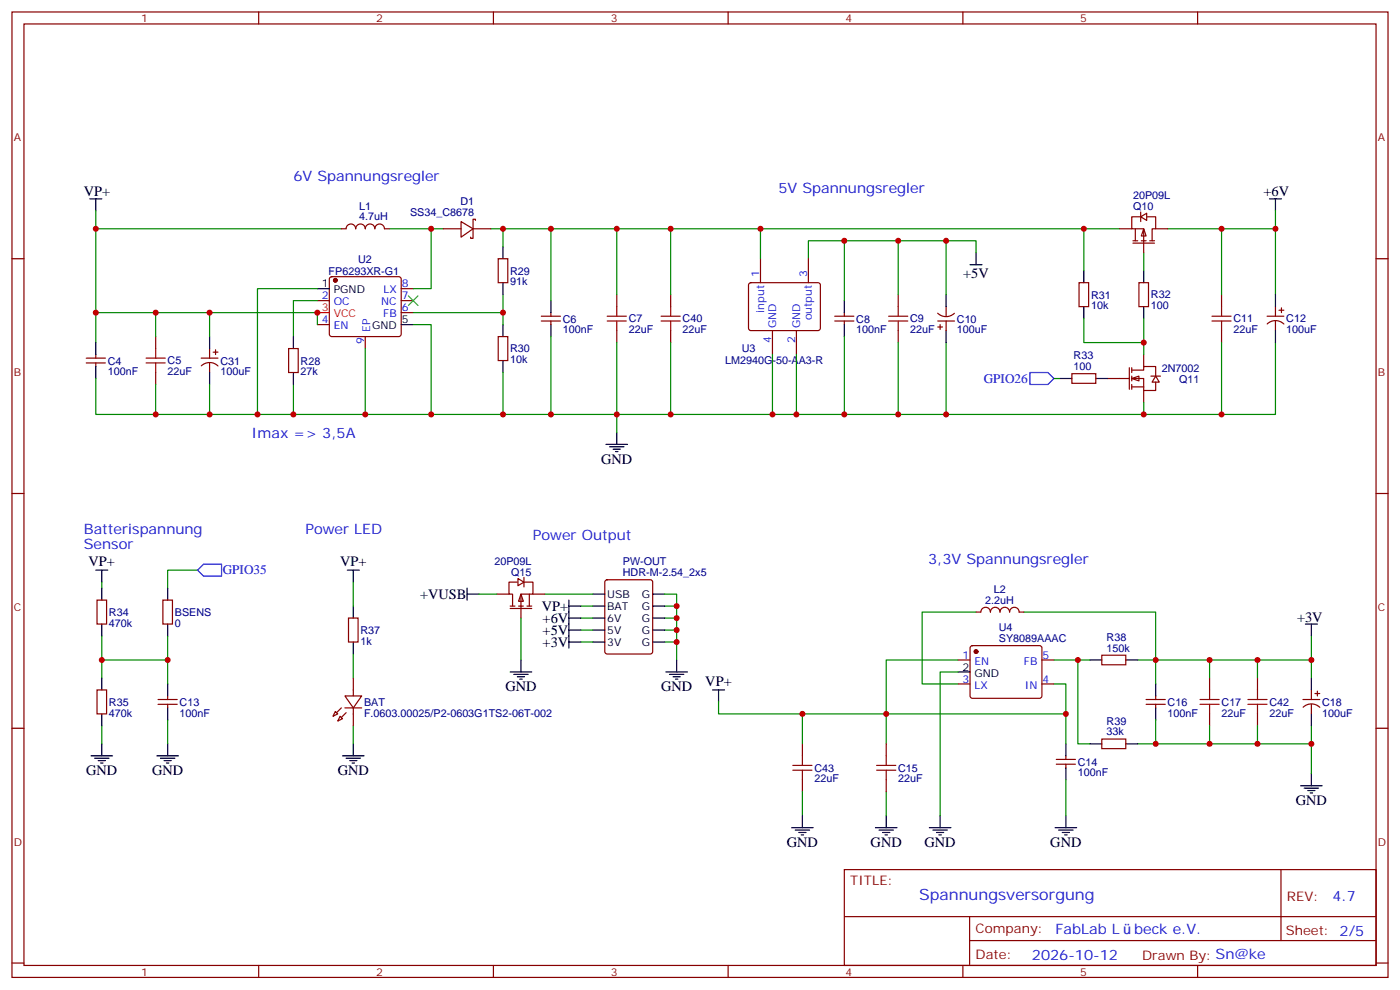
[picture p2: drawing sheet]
<svg xmlns="http://www.w3.org/2000/svg" width="412mm" height="292mm" viewBox="0 0 412 292" stroke-linecap="round" stroke-linejoin="round" font-family="sans-serif">
<g fill="none" stroke="#870000" stroke-width=".35">
<path d="M3.5 3.5h405.4v284.4h-405.4zM7.1 7.1h398.2v277.2h-398.2zM76.2 3.5v3.6M145.3 3.5v3.6M214.5 3.5v3.6M283.6 3.5v3.6M352.8 3.5v3.6M3.5 76.2h3.6M146.8 76.2h2.8v7.1h-2.8zM405.3 76.2h3.6M45.9 99.1v3.6M93.5 88.5h3.5"/>
<path d="M93.5 95.6h3.5M97.2 81.7l.5-.2h19.8l.5 .2 .2 .5v16.2l-.3 .5-.4 .2h-19.8l-.5-.2-.2-.5v-16.2zM107.6 99.1v3.6M118.2 88.5h3.5M118.2 92.1h3.5M118.2 85h3.5M146.8 99.1h2.8v7.1h-2.8zM159.5 93.1h5.6M159.5 94.5h5.6M162.3 92.1v1M162.3 94.5v1.1M181.7 86.8v3.5"/>
<path d="M181.7 97.4v3.5M335.5 83.3h2.8v7h-2.8zM359.8 86.8v3.5M359.8 97.4v3.5M25.4 105.5h5.6M25.4 106.9h5.6M28.2 104.4v1.1M28.2 106.9v1.1M45.9 109.7v3.5M3.5 145.3h3.6M405.3 145.3h3.6M28.6 176.7h2.8v7.1h-2.8z"/>
<path d="M102.7 182h2.8v7.1h-2.8zM282.2 194.4h3.6M286 190.4l.5-.3h19.7l.5 .3 .2 .5v14.3l-.7 .5-20-.1-.4-.6v-14.1zM306.9 194.4h3.5M324.6 193h7v2.8h-7zM356.3 199.7v3.5M3.5 214.5h3.6M28.6 203.2h2.8v7.1h-2.8zM46.6 206h5.6M46.6 207.4h5.6M49.4 205v1M49.4 207.4v1.1"/>
<path d="M261.1 219.1v3.5M282.2 201.4h3.6M306.9 201.4h3.5M324.6 217.7h7v2.8h-7zM337.6 206h5.7M337.6 207.4h5.7M340.4 205v1M340.4 207.4v1.1M356.3 210.3v3.5M405.3 214.5h3.6M261.1 229.7v3.5M311.1 223.7h5.7"/>
<path d="M311.1 225.1h5.7M314 222.6v1.1M314 225.1v1M248.7 256.1h156.6v28.2h-156.6zM377.3 256.1v20.9M248.7 270h156.5M285.6 277h119.6M285.6 270v14.1M3.5 283.6h3.6M76.2 284.3v3.6M145.3 284.3v3.6M214.5 284.3v3.6"/>
<path d="M283.6 284.3v3.6M352.8 284.3v3.6M405.3 283.6h3.6"/>
</g>
<g fill="none" stroke="#000" stroke-width=".35">
<path d="M26.5 58.6h3.5M28.2 58.6v3.5M373.9 58.6h3.6M375.7 58.6v3.5M148.2 72.7v3.5M285.8 78h3.5M287.5 74.4v3.6M336.9 79.7v3.6M93.5 85h3.5M118.2 95.6h3.5M148.2 83.3v3.5M148.2 95.6v3.5"/>
<path d="M162.3 88.5v3.6M162.3 95.6v3.5M336.9 90.3v3.5M28.2 100.9v3.5M28.2 108v3.5M148.2 106.2v3.5M178.5 130.9h6.4M179.6 131.6h4.2M180.6 132.3h2.1M181.3 133h.7M181.7 127.4v3.5M28.2 167.9h3.5"/>
<path d="M30 167.9v3.5M30 173.2v3.5M102.3 167.9h3.5M104.1 167.9v3.5M104.1 178.5v3.5M30 183.8v3.5M30 199.7v3.5M104.1 189.1v3.5M282.2 197.9h3.6M321 194.4h3.6M331.6 194.4h3.5M384.5 183.8h3.6"/>
<path d="M386.3 183.8v3.5M30 210.3v3.5M30 219.1v3.5M49.4 201.4v3.6M49.4 208.5v3.5M49.4 219.1v3.5M104.1 219.1v3.5M209.9 203.2h3.5M211.7 203.2v3.5M314 219.1v3.5M321 219.1h3.6M331.6 219.1h3.5"/>
<path d="M340.4 201.4v3.6M340.4 208.5v3.5M26.8 222.6h6.4M27.9 223.3h4.2M28.9 224h2.1M29.6 224.7h.7M46.2 222.6h6.4M47.3 223.3h4.2M48.3 224h2.1M49 224.7h.7M100.9 222.6h6.3M102 223.3h4.2"/>
<path d="M103 224h2.1M103.7 224.7h.7M314 226.1v3.6M383.1 231.4h6.4M384.2 232.1h4.2M385.2 232.8h2.1M385.9 233.5h.7M386.3 227.9v3.5M257.9 243.8h6.3M258.9 244.5h4.3M260 245.2h2.1M260.7 245.9h.7"/>
<path d="M261.1 240.2v3.6"/>
</g>
<g fill="#870000" stroke="#870000" stroke-width=".35">
<circle cx="98.8" cy="82.6" r=".53"/>
<circle cx="287.5" cy="191.9" r=".53"/>
</g>
<path d="M93.5 92.1h3.5" fill="none" stroke="#f00" stroke-width=".35"/>
<g fill="none" stroke="#008700" stroke-width=".35">
<path d="M28.2 62.1v38.8M28.2 67.4h72.3M114.7 67.4h12.3v17.6h-5.3M127 67.4h3.5M144.6 67.4h3.6v5.3M148.2 67.4h14.1v21.1M181.7 67.4h148.1M359.8 67.4v19.4M375.7 62.1v5.3h-31.7M375.7 67.4v19.4M28.2 92.1h65.3v3.5M93.5 88.5h-7.1v10.6"/>
<path d="M93.5 85h-17.7v37.1M121.7 92.1h26.5M148.2 86.8v8.8M162.3 99.1v23M359.8 100.9v21.2M30 171.4v1.8M58.2 167.9h-8.8v5.3M30 187.3v12.4M49.4 187.3v7.1h-19.4M49.4 194.4v7M282.2 197.9h-5.3v42.3M287.5 180.3h-15.9v21.1h10.6"/>
<path d="M301.6 180.3h38.8v21.1M310.4 194.4h10.6M317.5 194.4v24.7h3.5M356.3 194.4v5.3M386.3 187.3v7.1h-51.2M386.3 194.4v5.3M30 213.8v5.3M49.4 212v7.1M310.4 201.4h3.6v8.9h-52.9v8.8M335.1 219.1h51.2M340.4 212v7.1M356.3 213.8v5.3"/>
<path d="M386.3 213.8v14.1M261.1 233.2v7"/>
</g>
<path d="M120.3 87.1l2.8 2.9M123.1 87.1l-2.8 2.9" fill="none" stroke="#3c3" stroke-width=".35"/>
<g fill="none" stroke="#a10000" stroke-width=".35">
<path d="M178.9 93.1h5.6M178.9 94.5h5.6M181.7 90.3v2.8M181.7 94.5v2.9M357 93.1h5.7M357 94.5h5.7M359.8 90.3v2.8M359.8 94.5v2.9M43 105.5h5.7M43 106.9h5.7M45.9 102.7v2.8M45.9 106.9v2.8"/>
<path d="M353.5 206h5.6M353.5 207.4h5.6M356.3 203.2v2.8M356.3 207.4v2.9M258.2 225.4h5.7M258.2 226.8h5.7M261.1 222.6v2.8M261.1 226.8v2.9"/>
</g>
<path d="M303.4 109.7h5.3l1.7 1.8-1.7 1.7h-5.3zM60 166.2h5.3v3.5h-5.3l-1.8-1.8z" fill="none" stroke="#00f" stroke-width=".35"/>
<g fill="#fff" stroke="#870000" stroke-width=".35">
<path d="M333.4 111.5l2.1-.7v1.4z"/>
<path d="M340.4 110.8l1.1 1.7h-2.1z"/>
</g>
<g fill="none" stroke="#870000" stroke-width=".35">
<path d="M336 62.4v2.9M245.9 93.1h5.6M245.9 94.5h5.6M248.7 92.1v1M248.7 94.5v1.1M264.6 86.8v3.5M264.6 97.4v3.5M317.9 83.3h2.8v7h-2.8zM315.7 110.1h7.1v2.8h-7.1zM326.3 111.5h6.4M332.7 108.3v6.4M333.4 109h3.5v-1h3.5v2.8"/>
<path d="M333.4 111.5h3.5v3.5h3.5v-2.5M333.4 113.9h3.5M333.4 108.3v1.4M333.4 110.8v1.4M333.4 113.2v1.5M336.9 104.4v3.6M336.9 115v3.5M339 110.8h2.8"/>
</g>
<g fill="none" stroke="#000" stroke-width=".35">
<path d="M319.3 79.7v3.6M248.7 88.5v3.6M248.7 95.6v3.5M319.3 90.3v3.5M312.2 111.5h3.5M322.8 111.5h3.5M167.6 178.5h3.5M167.6 176.7v14.2M167.6 182h3.5M167.6 185.6h3.5M167.6 189.1h3.5M196.1 197.9h6.4"/>
<path d="M197.2 198.6h4.2M198.3 199.3h2.1M199.3 194.4v3.5M199 200h.7"/>
</g>
<g fill="none" stroke="#008700" stroke-width=".35">
<path d="M162.3 67.4h19.4v19.4M238.1 76.2v-5.3h26.5v15.9M264.6 70.9h14.1v15.9M278.7 70.9h8.8v3.5M319.3 67.4v12.3M336.9 74.4v5.3M121.7 95.6h5.3v26.5M248.7 99.1v23M319.3 93.8v7.1h17.6v-7.1M45.9 113.2v8.9M86.4 113.2v8.9M107.6 102.7v19.4"/>
<path d="M148.2 109.7v12.4M181.7 100.9v26.5M264.6 100.9v21.2M278.7 100.9v21.2M310.4 111.5h1.8M336.9 100.9v3.5M336.9 118.5v3.6M375.7 100.9v21.2h-347.5v-10.6M171.1 178.5h3.5M195.8 178.5h3.5v10.6h-3.5M171.1 189.1h3.5M171.1 185.6h3.5"/>
<path d="M171.1 182h3.5M195.8 185.6h3.5M195.8 182h3.5M199.3 189.1v5.3"/>
</g>
<path d="M261.8 93.1h5.6M261.8 94.5h5.6M264.6 90.3v2.8M264.6 94.5v2.9" fill="none" stroke="#a10000" stroke-width=".35"/>
<path d="M336 63.9l1.8-1.1v2.1z" fill="#fff" stroke="#870000" stroke-width=".35"/>
<g fill="none" stroke="#870000" stroke-width=".35">
<path d="M100.5 67.4h1.5a1.41 1.41 0 0 1 1.4-1.4 1.41 1.41 0 0 1 1.4 1.4 1.41 1.41 0 0 1 1.4-1.4 1.41 1.41 0 0 1 1.4 1.4 1.41 1.41 0 0 1 1.4-1.4 1.41 1.41 0 0 1 1.4 1.4 1.41 1.41 0 0 1 1.4-1.4 1.41 1.41 0 0 1 1.4 1.4h1.5M130.5 67.4h5.3M135.8 65.3l3.5 2.1-3.5 2.5zM139.3 67.4v2.8h-.7v-.3M139.3 67.4h5.3M140.1 64.9v-.3h-.8v2.8M224 76.2v7.1M238.1 76.2v7.1M329.8 67.4h3.6M333.7 70.9h1.4M333.7 71.6h6.4M334.4 67.4v3.5"/>
<path d="M335.8 63.9h-2.4v3.5h3.5v7M336.2 70.9h1.4M336.9 67.4l.7 2.1h-1.4zM338 63.9h2.4v3.5h-1v3.5M338.7 70.9h1.4M340.4 67.4h3.6M197.6 86.8v3.5M197.6 97.4v3.5M220.7 83.5l.5-.2h20l.5 .7-.1 12.9-.7 .5-20-.1-.4-.6v-12.7zM227.5 97.4v7M234.6 97.4v7M276.2 92.2a3.5 3.5 0 0 0 4.9 .1"/>
<path d="M276.2 96.3h1.4M276.2 94.5h5M276.9 95.6v1.4M278.7 90.3v2.8M278.7 94.5v2.9M373.2 93.1h5M373.3 95.4a3.5 3.5 0 0 1 4.9 0M375.7 90.3v2.8M375.7 94.5v2.9M376.8 91.4h1.4M377.5 90.7v1.4M59.3 105.5h4.9"/>
<path d="M59.3 107.8a3.5 3.5 0 0 1 4.9 0M61.7 102.7v2.8M61.7 106.9v2.8M62.8 103.7h1.4M63.5 103v1.4M85 102.7h2.8v7h-2.8zM48 176.7h2.8v7.1h-2.8zM154.3 170v2.9M178.4 171l.5-.3h12.7l.6 .5 .1 20.7-.5 .7h-12.9l-.7-.4v-20.8zM104.1 199.7v5.3M287.5 180.3h1.4a1.41 1.41 0 0 1 1.4-1.4 1.41 1.41 0 0 1 1.4 1.4 1.41 1.41 0 0 1 1.5-1.4 1.41 1.41 0 0 1 1.4 1.4 1.41 1.41 0 0 1 1.4-1.4 1.41 1.41 0 0 1 1.4 1.4 1.41 1.41 0 0 1 1.4-1.4 1.41 1.41 0 0 1 1.4 1.4h1.4M370.4 199.7v3.5"/>
<path d="M98.8 209.6l.7 .7-1.4 .7zM100.2 211l.7 .7-1.4 .7zM101.6 205h4.9l-2.4 3.5zM101.6 208.5h4.9M104.1 208.5v5.3M236.4 219.1v3.5M370.4 210.3v3.5M383.8 206h5M383.9 208.3a3.5 3.5 0 0 1 4.9 0M386.3 203.2v2.8M386.3 207.4v2.9M387.3 204.3h1.5"/>
<path d="M388.1 203.6v1.4M236.4 229.7v3.5"/>
</g>
<path d="M194.7 93.1h5.7M194.7 94.5h5.7M197.6 90.3v2.8M197.6 94.5v2.9M367.6 206h5.6M367.6 207.4h5.6M370.4 203.2v2.8M370.4 207.4v2.9M233.5 225.4h5.7M233.5 226.8h5.7M236.4 222.6v2.8M236.4 226.8v2.9" fill="none" stroke="#a10000" stroke-width=".35"/>
<g fill="none" stroke="#008700" stroke-width=".35">
<path d="M197.6 67.4v19.4M224 67.4v8.8M248.7 70.9v17.6M45.9 92.1v7M61.7 92.1v7M61.7 113.2v8.9M197.6 100.9v21.2M227.5 104.4v17.7M234.6 104.4v17.7M104.1 171.4v7.1M160.5 175h14.1M195.8 175h3.5v3.5"/>
<path d="M104.1 192.6v7.1M282.2 194.4h-21.1v15.9h-24.7M370.4 194.4v5.3M104.1 213.8v5.3M211.7 206.7v3.6h24.7v8.8M314 210.3v8.8M370.4 213.8v5.3M236.4 233.2v7M314 229.7v10.5"/>
</g>
<g fill="none" stroke="#000" stroke-width=".35">
<path d="M61.7 99.1v3.6M86.4 99.1v3.6M278.7 86.8v3.5M278.7 97.4v3.5M375.7 86.8v3.5M375.7 97.4v3.5M61.7 109.7v3.5M86.4 109.7v3.5M49.4 173.2v3.5M174.6 175h3.6M174.6 178.5h3.6M192.3 175h3.5"/>
<path d="M192.3 178.5h3.5M49.4 183.8v3.5M174.6 182h3.6M174.6 185.6h3.6M174.6 189.1h3.6M192.3 182h3.5M192.3 185.6h3.5M192.3 189.1h3.5M386.3 199.7v3.5M386.3 210.3v3.5M233.2 243.8h6.3M234.2 244.5h4.3"/>
<path d="M235.3 245.2h2.1M236 245.9h.7M236.4 240.2v3.6M273.8 243.8h6.3M274.8 244.5h4.2M275.9 245.2h2.1M276.6 245.9h.7M276.9 240.2v3.6M310.8 243.8h6.3M311.9 244.5h4.2M312.9 245.2h2.1M313.6 245.9h.7"/>
<path d="M314 240.2v3.6"/>
</g>
<g fill="#870000" stroke="#870000" stroke-width=".35">
<path d="M100.5 211.3l1.5-1.4z"/>
<path d="M100.5 208.5l-1.4 1.4z"/>
</g>
<path d="M152.6 170.4l1.7 1-1.7 1.1z" fill="#fff" stroke="#870000" stroke-width=".35"/>
<path d="M146.4 175h3.5M150.3 178.5h1.4M150.3 179.2h6.3M152.4 171.4h-2.5v3.6h1.1v3.5M152.8 178.5h1.4M153.5 175l.7 2.1h-1.4zM154.5 171.4h2.5v3.6h-3.5v7M155.2 178.5h1.4M155.9 175v3.5M157 175h3.5" fill="none" stroke="#870000" stroke-width=".35"/>
<path d="M137.6 175h3.5M137.6 173.2v3.5M150.3 197.9h6.3M151.3 198.6h4.3M152.4 199.3h2.1M153.5 194.4v3.5M153.1 200h.7" fill="none" stroke="#000" stroke-width=".35"/>
<path d="M141.1 175h5.3M153.5 182v12.4" fill="none" stroke="#008700" stroke-width=".35"/>
<g fill="#c00">
<circle cx="127" cy="67.4" r=".88"/>
<circle cx="317.5" cy="194.4" r=".88"/>
<circle cx="386.3" cy="194.4" r=".88"/>
<circle cx="356.3" cy="219.1" r=".88"/>
<circle cx="356.3" cy="194.4" r=".88"/>
<circle cx="30" cy="194.4" r=".88"/>
<circle cx="49.4" cy="194.4" r=".88"/>
<circle cx="340.4" cy="219.1" r=".88"/>
<circle cx="340.4" cy="194.4" r=".88"/>
<circle cx="148.2" cy="92.1" r=".88"/>
<circle cx="375.7" cy="67.4" r=".88"/>
<circle cx="359.8" cy="67.4" r=".88"/>
<circle cx="199.3" cy="189.1" r=".88"/>
<circle cx="199.3" cy="185.6" r=".88"/>
<circle cx="199.3" cy="182" r=".88"/>
<circle cx="148.2" cy="67.4" r=".88"/>
<circle cx="162.3" cy="67.4" r=".88"/>
<circle cx="336.9" cy="100.9" r=".88"/>
<circle cx="319.3" cy="67.4" r=".88"/>
<circle cx="264.6" cy="70.9" r=".88"/>
<circle cx="181.7" cy="67.4" r=".88"/>
<circle cx="278.7" cy="70.9" r=".88"/>
<circle cx="75.8" cy="122.1" r=".88"/>
<circle cx="162.3" cy="122.1" r=".88"/>
<circle cx="359.8" cy="122.1" r=".88"/>
<circle cx="86.4" cy="122.1" r=".88"/>
<circle cx="45.9" cy="122.1" r=".88"/>
<circle cx="107.6" cy="122.1" r=".88"/>
<circle cx="127" cy="122.1" r=".88"/>
<circle cx="148.2" cy="122.1" r=".88"/>
<circle cx="181.7" cy="122.1" r=".88"/>
<circle cx="336.9" cy="122.1" r=".88"/>
<circle cx="248.7" cy="122.1" r=".88"/>
<circle cx="264.6" cy="122.1" r=".88"/>
<circle cx="278.7" cy="122.1" r=".88"/>
<circle cx="197.6" cy="122.1" r=".88"/>
<circle cx="197.6" cy="67.4" r=".88"/>
<circle cx="61.7" cy="122.1" r=".88"/>
<circle cx="28.2" cy="67.4" r=".88"/>
<circle cx="93.5" cy="92.1" r=".88"/>
<circle cx="28.2" cy="92.1" r=".88"/>
<circle cx="45.9" cy="92.1" r=".88"/>
<circle cx="61.7" cy="92.1" r=".88"/>
<circle cx="386.3" cy="219.1" r=".88"/>
<circle cx="370.4" cy="219.1" r=".88"/>
<circle cx="370.4" cy="194.4" r=".88"/>
<circle cx="314" cy="210.3" r=".88"/>
<circle cx="236.4" cy="210.3" r=".88"/>
<circle cx="261.1" cy="210.3" r=".88"/>
<circle cx="248.7" cy="70.9" r=".88"/>
<circle cx="224" cy="67.4" r=".88"/>
<circle cx="227.5" cy="122.1" r=".88"/>
<circle cx="234.6" cy="122.1" r=".88"/>
<circle cx="199.3" cy="178.5" r=".88"/>
</g>
<text font-size="4.6" fill="#00f" x="270.8" y="265.1">Spannungsversorgung</text>
<g font-size="4.2" fill="#00f">
<text x="86.4" y="53.3">6V Spannungsregler</text>
<text x="229.3" y="56.8">5V Spannungsregler</text>
<text x="74.1" y="129.1">Imax =&gt; 3,5A</text>
<text x="24.7" y="157.3">Batterispannung</text>
<text x="24.7" y="161.6">Sensor</text>
<text x="90" y="157.3">Power LED</text>
<text x="157" y="159.1">Power Output</text>
<text x="273.4" y="166.2">3,3V Spannungsregler</text>
<text x="392.5" y="265.4">4.7</text>
<text x="310.9" y="274.9">FabLab L</text>
<text x="334.1" y="274.9">beck e.V.</text>
<text x="304" y="282.7">2026-10-12</text>
</g>
<g font-size="4.2">
<text x="24.7" y="57.9">VP+</text>
<text x="372.2" y="57.9">+6V</text>
<text x="283.7" y="81.9">+5V</text>
<text x="177.1" y="136.5">GND</text>
<text x="26.1" y="166.8">VP+</text>
<text x="100.2" y="166.8">VP+</text>
<text x="123.7" y="176.4">+VUSB</text>
<text x="159.6" y="179.9">VP+</text>
<text x="159.8" y="183.5">+6V</text>
<text x="382.1" y="183.1">+3V</text>
<text x="159.8" y="187">+5V</text>
<text x="159.8" y="190.5">+3V</text>
<text x="148.9" y="203.6">GND</text>
<text x="194.7" y="203.6">GND</text>
<text x="207.8" y="202.1">VP+</text>
<text x="25.4" y="228.2">GND</text>
<text x="44.8" y="228.2">GND</text>
<text x="99.5" y="228.2">GND</text>
<text x="381.7" y="237.1">GND</text>
<text x="231.8" y="249.4">GND</text>
<text x="256.5" y="249.4">GND</text>
<text x="272.3" y="249.4">GND</text>
<text x="309.4" y="249.4">GND</text>
</g>
<g font-size="3.9" fill="#00f">
<text x="289.8" y="112.7">GPIO26</text>
<text x="65.6" y="169.2">GPIO35</text>
</g>
<g font-size="3.9" fill="#800">
<text x="250.5" y="260.7">TITLE:</text>
<text x="379.1" y="265.4">REV:</text>
<text x="287.4" y="274.9">Company:</text>
<text x="378.7" y="275.5">Sheet: 2/5</text>
<text x="287.4" y="282.6">Date:</text>
<text x="336.4" y="282.7">Drawn By: Sn@ke</text>
</g>
<g font-size="3.2" fill="#800">
<text x="41.6" y="6.5">1</text>
<text x="110.8" y="6.5">2</text>
<text x="179.9" y="6.5">3</text>
<text x="249.1" y="6.5">4</text>
<text x="318.2" y="6.5">5</text>
<text x="4.1" y="41.6">A</text>
<text x="405.9" y="41.6">A</text>
<text x="4.1" y="110.8">B</text>
<text x="405.9" y="110.8">B</text>
<text x="4.1" y="179.9">C</text>
<text x="405.9" y="179.9">C</text>
<text x="4.1" y="249.1">D</text>
<text x="405.9" y="249.1">D</text>
<text x="41.6" y="287.3">1</text>
<text x="110.8" y="287.3">2</text>
<text x="179.9" y="287.3">3</text>
<text x="249.1" y="287.3">4</text>
<text x="318.2" y="287.3">5</text>
</g>
<g font-size="3.2" fill="#000080">
<text x="333.8" y="58.7">20P09L</text>
<text x="105.8" y="64.9">4.7uH</text>
<text x="105.8" y="61.8">L1</text>
<text x="120.8" y="63.5">SS34_C8678</text>
<text x="135.6" y="60.3">D1</text>
<text x="333.8" y="61.9">Q10</text>
<text x="105.5" y="77.3">U2</text>
<text x="96.8" y="80.8">FP6293XR-G1</text>
<text x="150.3" y="80.9">R29</text>
<text x="150.3" y="84">91k</text>
<text x="321.4" y="87.9">R31</text>
<text x="339" y="87.9">R32</text>
<text x="165.8" y="95">C6</text>
<text x="185.2" y="95">C7</text>
<text x="201.1" y="95">C40</text>
<text x="252.2" y="95">C8</text>
<text x="268.1" y="95">C9</text>
<text x="281.9" y="95">C10</text>
<text x="321.4" y="91.1">10k</text>
<text x="339" y="91.1">100</text>
<text x="363.4" y="95">C11</text>
<text x="378.9" y="95">C12</text>
<text x="165.8" y="98.2">100nF</text>
<text x="185.2" y="98.1">22uF</text>
<text x="201.1" y="98.1">22uF</text>
<text x="252.2" y="98.2">100nF</text>
<text x="268.1" y="98.1">22uF</text>
<text x="281.9" y="98.2">100uF</text>
<text x="363.4" y="98.1">22uF</text>
<text x="378.9" y="98.1">100uF</text>
<text x="31.7" y="107.4">C4</text>
<text x="49.4" y="107.3">C5</text>
<text x="64.9" y="107.4">C31</text>
<text x="88.5" y="107.4">R28</text>
<text x="150.3" y="107">10k</text>
<text x="150.3" y="103.8">R30</text>
<text x="213.6" y="107.3">LM2940G-50-AA3-R</text>
<text x="218.5" y="103.8">U3</text>
<text x="316.2" y="105.8">R33</text>
<text x="31.7" y="110.5">100nF</text>
<text x="49.4" y="110.5">22uF</text>
<text x="64.9" y="110.5">100uF</text>
<text x="88.5" y="110.5">27k</text>
<text x="316.2" y="109">100</text>
<text x="342.3" y="109.6">2N7002</text>
<text x="347.4" y="112.8">Q11</text>
<text x="145.6" y="166.3">20P09L</text>
<text x="183.5" y="166.5">PW-OUT</text>
<text x="150.6" y="169.5">Q15</text>
<text x="183.5" y="169.7">HDR-M-2.54_2x5</text>
<text x="290.2" y="177.9">2.2uH</text>
<text x="292.7" y="174.6">L2</text>
<text x="32.1" y="184.6">470k</text>
<text x="32.1" y="181.4">R34</text>
<text x="51.5" y="184.6">0</text>
<text x="51.5" y="181.4">BSENS</text>
<text x="294.2" y="185.9">U4</text>
<text x="106.2" y="189.9">1k</text>
<text x="106.2" y="186.7">R37</text>
<text x="294.2" y="189.1">SY8089AAAC</text>
<text x="326" y="191.9">150k</text>
<text x="326" y="188.8">R38</text>
<text x="32.1" y="207.8">R35</text>
<text x="52.9" y="207.9">C13</text>
<text x="107.2" y="207.9">BAT</text>
<text x="344" y="207.9">C16</text>
<text x="359.8" y="207.8">C17</text>
<text x="373.9" y="207.8">C42</text>
<text x="389.5" y="207.8">C18</text>
<text x="32.1" y="211">470k</text>
<text x="52.9" y="211">100nF</text>
<text x="107.2" y="211">F.0603.00025/P2-0603G1TS2-06T-002</text>
<text x="326" y="213.5">R39</text>
<text x="344" y="211">100nF</text>
<text x="359.8" y="211">22uF</text>
<text x="373.9" y="211">22uF</text>
<text x="389.5" y="211">100uF</text>
<text x="326" y="216.6">33k</text>
<text x="239.9" y="227.2">C43</text>
<text x="264.6" y="227.2">C15</text>
<text x="317.5" y="225.5">C14</text>
<text x="239.9" y="230.4">22uF</text>
<text x="264.6" y="230.4">22uF</text>
<text x="317.5" y="228.7">100nF</text>
</g>
<g font-size="3.2" fill="#00f">
<text x="223.7" y="81.5" transform="rotate(-90 223.7 81.5)">1</text>
<text x="237.8" y="81.5" transform="rotate(-90 237.8 81.5)">3</text>
<text x="94.8" y="88.2">2</text>
<text x="98.3" y="90">OC</text>
<text x="112.3" y="90">NC</text>
<text x="112.9" y="86.4">LX</text>
<text x="118.4" y="88.2">7</text>
<text x="118.4" y="84.7">8</text>
<text x="94.8" y="95.2">4</text>
<text x="112.9" y="93.5">FB</text>
<text x="118.4" y="91.7">6</text>
<text x="225.1" y="92.1" transform="rotate(-90 225.1 92.1)">input</text>
<text x="239.2" y="94.4" transform="rotate(-90 239.2 94.4)">output</text>
<text x="98.3" y="97">EN</text>
<text x="107.2" y="101.3" transform="rotate(-90 107.2 101.3)">9</text>
<text x="109" y="97.8" transform="rotate(-90 109 97.8)">EP</text>
<text x="227.2" y="101.1" transform="rotate(-90 227.2 101.1)">4</text>
<text x="228.6" y="96.7" transform="rotate(-90 228.6 96.7)">GND</text>
<text x="234.2" y="101.1" transform="rotate(-90 234.2 101.1)">2</text>
<text x="235.7" y="96.7" transform="rotate(-90 235.7 96.7)">GND</text>
<text x="283.6" y="194">1</text>
<text x="287.1" y="195.8">EN</text>
<text x="301.6" y="195.8">FB</text>
<text x="307.1" y="194">5</text>
<text x="283.6" y="201.1">3</text>
<text x="287.1" y="202.8">LX</text>
<text x="301.9" y="202.8">IN</text>
<text x="307.1" y="201.1">4</text>
</g>
<g font-size="3.2">
<text x="94.8" y="84.7">1</text>
<text x="98.3" y="86.4">PGND</text>
<text x="118.4" y="95.2">5</text>
<text x="109.6" y="97">GND</text>
<text x="178.9" y="176">USB</text>
<text x="178.9" y="179.6">BAT</text>
<text x="189.1" y="176">G</text>
<text x="189.1" y="179.6">G</text>
<text x="178.9" y="183.1">6V</text>
<text x="189.1" y="183.1">G</text>
<text x="178.9" y="186.6">5V</text>
<text x="178.9" y="190.1">3V</text>
<text x="189.1" y="186.6">G</text>
<text x="189.1" y="190.1">G</text>
<text x="283.6" y="197.6">2</text>
<text x="287.1" y="199.3">GND</text>
</g>
<g font-size="3.2" fill="#f00">
<text x="94.8" y="91.7">3</text>
<text x="98.3" y="93.5">VCC</text>
</g>
</svg>
